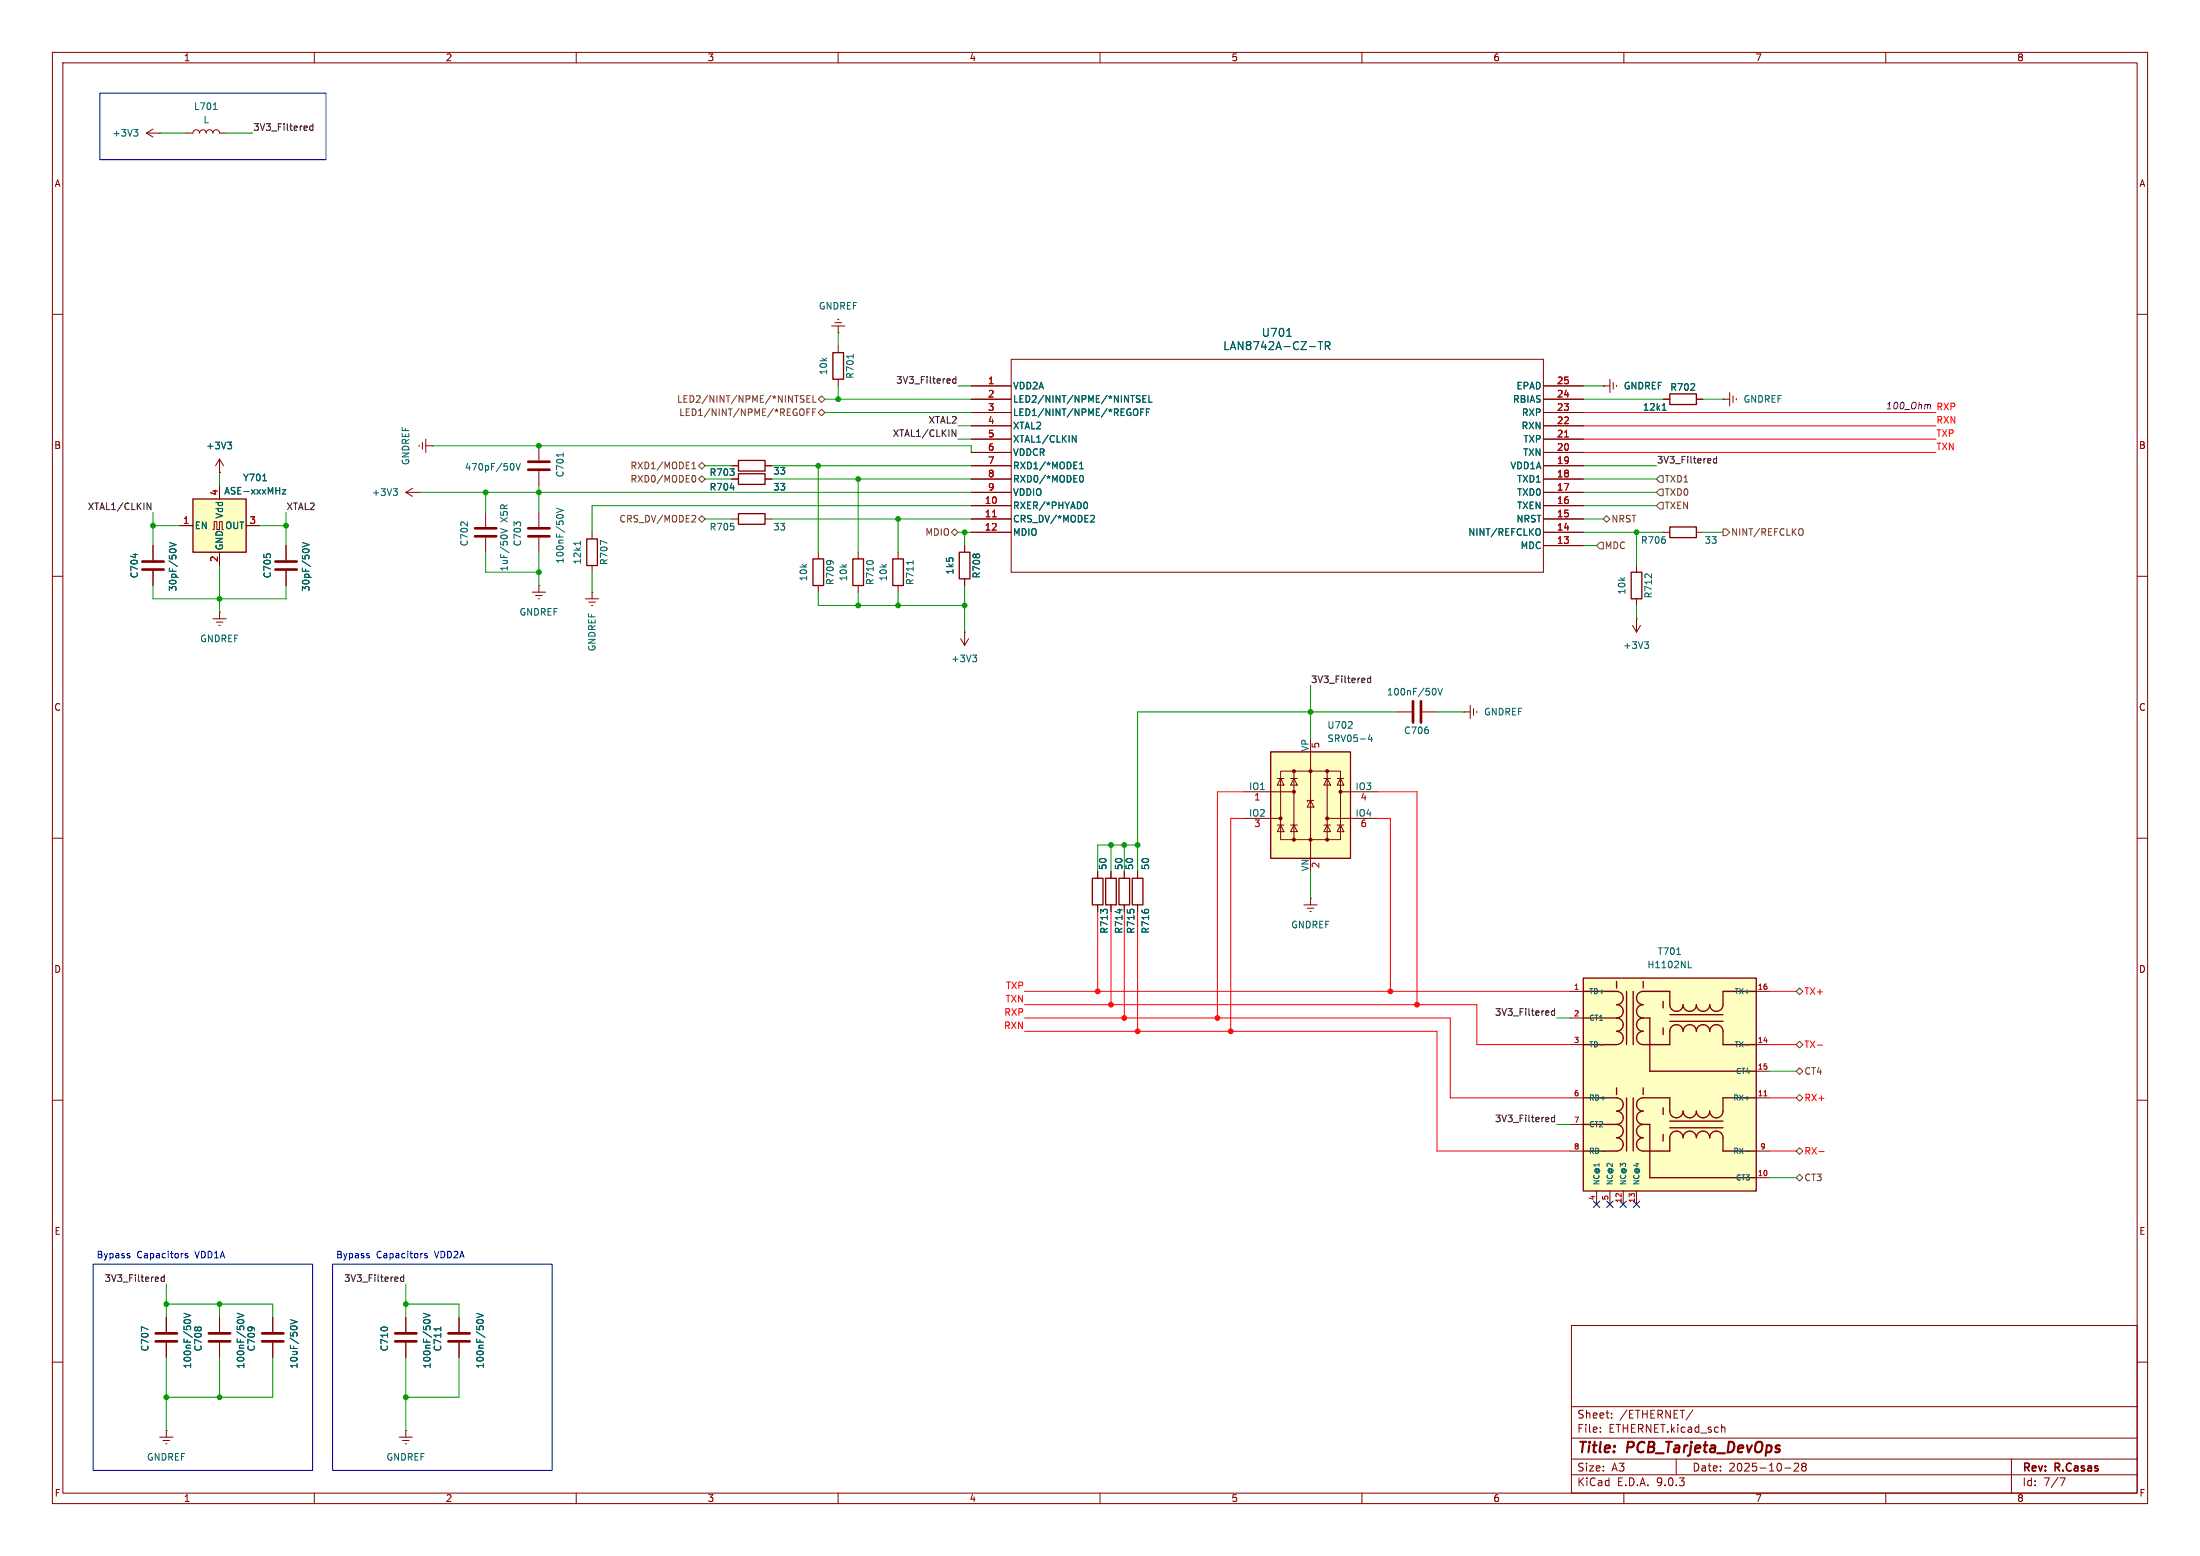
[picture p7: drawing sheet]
<svg xmlns="http://www.w3.org/2000/svg" width="420mm" height="297mm" viewBox="0 0 420 297" stroke-linecap="round" stroke-linejoin="round" font-family="sans-serif">
<g fill="none" stroke="#840000" stroke-width=".19">
<path d="M10 10h400v277h-400zM12 12h396v273h-396zM60 10v2M110 10v2M160 10v2M210 10v2M260 10v2M310 10v2M360 10v2M10 60h2M317.5 76.2h1.3M323.8 76.2h1.3"/>
<path d="M328.9 76.2h.1M328.9 76.2h1.3M330.2 74.9v2.6M330.8 75.6v1.2M331.5 76.1v.2M408 60h2M92.7 97.8v2.8M102.9 97.8v2.8M10 110h2M40.6 118.1h2.6M41.3 118.7h1.2M41.8 119.4h.2"/>
<path d="M41.9 116.8h.1M41.9 116.8v1.3M54.6 104.1v2.8M54.6 109v2.8M92.7 102.6v2.8M101.6 113h2.5M102.2 113.7h1.3M102.7 114.3h.3M102.9 111.8h.1M102.9 102.6v2.8M102.9 111.8v1.2M317.5 101.6h1.3"/>
<path d="M323.8 101.6h1.3M408 110h2M266.7 135.9h2.8M271.5 135.9h2.8M279.4 135.9h.1M279.4 135.9h1.3M280.7 134.6v2.6M281.3 135.3v1.2M281.9 135.8v.2M10 160h2M408 160h2M217.2 166.4v1.2"/>
<path d="M217.2 172.7v1.3M10 210h2M408 210h2M41.9 251.5v2.8M41.9 256.3v2.8M300 253h108v32h-108zM10 260h2M300 278.5h108M300 274.5h108M300 268.5h108M305.5 273.2v.2M305.5 272.5v.1"/>
<path d="M307.7 270.5v.2M307.7 269.8v.1M320 278.5v3M323.2 269.1l-1.3 1.9M328.7 272.5h.5l.1 .9M342.5 279.4l.6-.1 .2 .1 .1 .3-1 1.1h1M344.2 279.9l-.3-.3 .3-.3 .5 .1 .1 .2-.3 .3M344.2 279.9l-.3 .3 .1 .4 .2 .2 .5-.1 .1-.2-.1-.4-.2-.2M344.2 279.9h.3M384 278.5v6.5M408 260h2M60 285v2"/>
<path d="M110 285v2M160 285v2M210 285v2M260 285v2M300 281.5h108M310 285v2M340.7 280.2h1.2M360 285v2M393.2 282.1h1l-.6 1.5"/>
</g>
<path d="M52.6 107.2h4M52.6 108.7h4M90.7 100.8h4M90.7 102.4h4M100.8 100.8h4.1M100.8 102.4h4.1M269.7 133.9v4M271.3 133.9v4M39.9 254.5h4M39.9 256h4" fill="none" stroke="#840000" stroke-width=".51"/>
<path d="M317.3 78.3h.8M317.6 77.2l.1-.2v1.3M106.2 98.5a.79 .79 0 0 1 1.3 0M106.2 97l1.3 .4-1.3 .4M57.7 103.5l1.3 .5-1.3 .4M58 104.8h.8M95.6 100.9l1.2 .4-1.2 .4M273.8 131.4a.79 .79 0 0 1 0 1.3M274.5 131.4l.4 1.3 .5-1.3M45.3 252.2a.79 .79 0 0 1 1.3 0M45.3 250.7l1.3 .4-1.3 .4" fill="none" stroke="#006464" stroke-width=".19"/>
<path d="M318.8 75.2h5v2h-5zM318.8 100.6h5v2h-5zM216.2 167.6h2v5.1h-2z" fill="none" stroke="#840000" stroke-width=".25"/>
<path d="M242.6 143.5h15.2v20.3h-15.2z" fill="#ffffc2"/>
<g fill="none" stroke="#840000" stroke-width=".19">
<path d="M27.9 25.4h2.6M27.9 25.4l1.3 .8M29.2 24.6l-1.3 .8M30.5 25.4h.1M35.6 25.4h1.2a.64 .64 0 0 1 .7-.6 .64 .64 0 0 1 .6 .6 .64 .64 0 0 1 .6-.6 .64 .64 0 0 1 .7 .6 .64 .64 0 0 1 .6-.6 .64 .64 0 0 1 .6 .6 .64 .64 0 0 1 .7-.6 .64 .64 0 0 1 .6 .6h1.3M158.7 62.2h2.6M159.4 61.6h1.3M159.9 61h.2M160 63.5h.1M160 62.2v1.3M160 66v1.3M160 72.4v1.3"/>
<path d="M185.4 73.7h7.6M185.4 76.2h7.6M185.4 78.7h7.6M193 68.6h101.6v40.6h-101.6zM294.6 73.7h7.7M294.6 76.2h7.7M294.6 78.7h7.7M306.1 73.7h.1M306.1 73.7h1.2M307.3 72.4v2.5M308 73v1.3M308.6 73.5v.3"/>
<path d="M185.4 81.3h7.6M185.4 83.8h7.6M185.4 86.4h7.6M185.4 88.9h7.6M185.4 91.4h7.6M185.4 94h7.6M185.4 96.5h7.6M185.4 99.1h7.6M294.6 81.3h7.7M294.6 83.8h7.7M294.6 86.4h7.7M294.6 88.9h7.7"/>
<path d="M294.6 91.4h7.7M294.6 94h7.7M294.6 96.5h7.7M294.6 99.1h7.7M29.2 104.1v2.8M29.2 109v2.8M113 101.6v1.3M113 108v1.2M184.1 104.1v1.3M184.1 110.5v1.3M185.4 101.6h7.6M294.6 101.6h7.7"/>
<path d="M294.6 104.1h7.7M311.7 119.4l.7 1.3M312.4 118.1h.1M312.4 108v1.2M312.4 114.3v1.3M312.4 118.1v2.6M313.2 119.4l-.8 1.3M183.4 121.9l.7 1.3M184.1 120.7h.1M184.1 120.7v2.5M184.9 121.9l-.8 1.3M237.5 151.1h9.5"/>
<path d="M237.5 156.2h7M243.8 148.6h1.3M243.8 157.5h1.3M244.5 147.2h11.4v13.1h-11.4zM244.5 148.6l.6 1.3h-1.3zM244.5 157.5l.6 1.3h-1.3zM246.4 148.6h1.2M246.4 157.5h1.2M247 148.6l.6 1.3h-1.2zM247 157.5l.6 1.3h-1.2zM247 147.2v13.1M250.2 152.8l.6 1.3h-1.2z"/>
<path d="M250.2 143.5v20.3M250.8 152.8h-1.2v.2M252.7 148.6h1.3M252.7 157.5h1.3M253.4 148.6l.6 1.3h-1.3zM253.4 157.5l.6 1.3h-1.3zM253.4 147.2v13.1M253.4 156.2h9.5M255.3 148.6h1.2M255.3 157.5h1.2M255.9 148.6l.6 1.3h-1.2zM255.9 157.5l.6 1.3h-1.2z"/>
<path d="M255.9 151.1h7M248.9 172.7h2.6M249.6 173.4h1.2M250.1 174h.2M250.2 171.5h.1M250.2 171.5v1.2M31.7 251.5v2.8M31.7 256.3v2.8M52.1 251.5v2.8M52.1 256.3v2.8M77.5 251.5v2.8M77.5 256.3v2.8"/>
<path d="M87.6 251.5v2.8M87.6 256.3v2.8M30.5 274.3h2.5M31.1 275h1.3M31.6 275.6h.3M31.7 273h.1M31.7 273v1.3M76.2 274.3h2.5M76.8 275h1.3M77.3 275.6h.3M77.5 273h.1M77.5 273v1.3"/>
</g>
<path d="M159 67.3h2v5.1h-2zM112 102.9h2v5.1h-2zM183.1 105.4h2.1v5.1h-2.1zM311.4 109.2h2v5.1h-2zM242.6 143.5h15.2v20.3h-15.2z" fill="none" stroke="#840000" stroke-width=".25"/>
<g fill="#840000" stroke="#840000" stroke-width=".19">
<circle cx="244.5" cy="156.2" r=".28"/>
<circle cx="247" cy="147.2" r=".28"/>
<circle cx="247" cy="151.1" r=".28"/>
<circle cx="247" cy="160.3" r=".28"/>
<circle cx="250.2" cy="147.2" r=".28"/>
<circle cx="250.2" cy="160.3" r=".28"/>
<circle cx="253.4" cy="147.2" r=".28"/>
<circle cx="253.4" cy="156.2" r=".28"/>
<circle cx="253.4" cy="160.3" r=".28"/>
<circle cx="255.9" cy="151.1" r=".28"/>
</g>
<g fill="none" stroke="#006464" stroke-width=".19">
<path d="M25.5 24.7h.8l-.4 .5M26.1 25.2l.2 .2v.3l-.2 .3M40.7 20.9h.8M162.9 67.6v.8M217 78.1a.9 .9 0 0 1 0 1.2M217.2 76.1l.3 .1 .1 .3-.2 .3h-.3M217.2 75.5l.4 .1M217.8 78.7h.4M218.2 76.1h.4M218.4 78h-.6v1.3M218.8 75.5h-.6v1.3h.6M218.9 78.7h.4"/>
<path d="M219.3 75.5v1.3h.6M219.5 78h-.6v1.3M245.7 64.2h.8M251.6 65.2h.9M252.1 65.2v1.5M253 66l.7-.1 .2-.2-.1-.3-.2-.2h-.6v1.5M253.4 66l.5 .7M204.7 83.1l.7 1.3v-1.3M206.1 89.5h.7M206.1 88.6l.4-.4v1.3M206.2 90.9l.2-.2a.68 .68 0 0 1 .4 .7 .68 .68 0 0 1-.4 .6l-.3-.5zM207 96l.2-.2a.68 .68 0 0 1 .4 .7 .68 .68 0 0 1-.4 .6l-.2-.1"/>
<path d="M208.4 98.4h.4l.1 .3-.7 .9h.7M25.8 105.7v.7M32.3 103.5l1.3 .5-1.3 .4M32.6 104.8h.8M110.8 103.3v.7M110.8 103.7h-1.3l.2 .1M115.9 103.7l-1.3-.6v.9M293.5 100.9a.43 .43 0 0 1 .5 .4v.5a.43 .43 0 0 1-.5 .4M185.7 125h.7l-.4 .5M186.2 125.5l.2 .3v.3l-.2 .2M257.4 139h.7M258.1 137.9v.4"/>
<path d="M313.9 122.5h.8l-.4 .5M314.5 123l.2 .2v.3l-.2 .3M261.5 140.2l-.3 .9h.8M261.8 140.7v.8M28.3 253.8l-1.3-.6v.9M35.1 252.2a.79 .79 0 0 1 1.3 0M35.1 250.7l1.3 .4-1.3 .4M55.4 251.9l1.3 .4-1.3 .4M55.7 253.2h.8M80.8 252.2a.79 .79 0 0 1 1.3 0M80.8 250.7l1.3 .4-1.3 .4M84.1 253.3v.7"/>
<path d="M91 252.2a.79 .79 0 0 1 1.3 0M91 250.7l1.3 .4-1.3 .4"/>
</g>
<path d="M27.2 107.2h4M27.2 108.7h4M29.7 254.5h4.1M29.7 256h4.1M50 254.5h4.1M50 256h4.1M75.4 254.5h4.1M75.4 256h4.1M85.6 254.5h4.1M85.6 256h4.1" fill="none" stroke="#840000" stroke-width=".51"/>
<path d="M189.5 98.6h.7M298.7 83.4h.7" fill="none" stroke="#a90000" stroke-width=".19"/>
<path d="M302.3 186.7h33v40.6h-33z" fill="#ffffc2"/>
<g fill="none" stroke="#840000" stroke-width=".25">
<path d="M302.3 186.7h33v40.6h-33zM302.3 189.2h6.3a1.27 1.27 0 0 1 1.3 1.3 1.27 1.27 0 0 1-1.3 1.3 1.27 1.27 0 0 1 1.3 1.2 1.27 1.27 0 0 1-1.3 1.3M302.3 194.3h6.3M308.6 194.3a1.27 1.27 0 0 1 1.3 1.3 1.27 1.27 0 0 1-1.3 1.3 1.27 1.27 0 0 1 1.3 1.2 1.27 1.27 0 0 1-1.3 1.3h-6.3M310.5 189.2v10.2M311.8 189.2v10.2M313.7 194.3a1.27 1.27 0 0 0-1.3 1.3 1.27 1.27 0 0 0 1.3 1.3 1.27 1.27 0 0 0-1.3 1.2 1.27 1.27 0 0 0 1.3 1.3h5.1v-2.5a1.27 1.27 0 0 1 1.2-1.3 1.27 1.27 0 0 1 1.3 1.3 1.27 1.27 0 0 1 1.3-1.3 1.27 1.27 0 0 1 1.2 1.3 1.27 1.27 0 0 1 1.3-1.3 1.27 1.27 0 0 1 1.3 1.3 1.27 1.27 0 0 1 1.3-1.3 1.27 1.27 0 0 1 1.2 1.3v2.5h6.4M313.7 194.3h1.3v10.2h20.3M318.8 193.7h10.1M318.8 194.9h10.1M335.3 189.2h-6.4v2.6a1.27 1.27 0 0 1-1.2 1.2 1.27 1.27 0 0 1-1.3-1.2 1.27 1.27 0 0 1-1.3 1.2 1.27 1.27 0 0 1-1.3-1.2 1.27 1.27 0 0 1-1.2 1.2 1.27 1.27 0 0 1-1.3-1.2 1.27 1.27 0 0 1-1.3 1.2 1.27 1.27 0 0 1-1.2-1.2v-2.6h-5.1a1.27 1.27 0 0 0-1.3 1.3 1.27 1.27 0 0 0 1.3 1.3 1.27 1.27 0 0 0-1.3 1.2 1.27 1.27 0 0 0 1.3 1.3M302.3 209.6h6.3a1.27 1.27 0 0 1 1.3 1.2 1.27 1.27 0 0 1-1.3 1.3 1.27 1.27 0 0 1 1.3 1.3 1.27 1.27 0 0 1-1.3 1.2"/>
<path d="M302.3 214.6h6.3M308.6 214.6a1.27 1.27 0 0 1 1.3 1.3 1.27 1.27 0 0 1-1.3 1.3 1.27 1.27 0 0 1 1.3 1.2 1.27 1.27 0 0 1-1.3 1.3h-6.3M310.5 209.6v10.1M311.8 209.6v10.1M313.7 214.6a1.27 1.27 0 0 0-1.3 1.3 1.27 1.27 0 0 0 1.3 1.3 1.27 1.27 0 0 0-1.3 1.2 1.27 1.27 0 0 0 1.3 1.3h5.1v-2.5a1.27 1.27 0 0 1 1.2-1.3 1.27 1.27 0 0 1 1.3 1.3 1.27 1.27 0 0 1 1.3-1.3 1.27 1.27 0 0 1 1.2 1.3 1.27 1.27 0 0 1 1.3-1.3 1.27 1.27 0 0 1 1.3 1.3 1.27 1.27 0 0 1 1.3-1.3 1.27 1.27 0 0 1 1.2 1.3v2.5h6.4M313.7 214.6h1.3v10.2h20.3M318.8 214h10.1M318.8 215.3h10.1M335.3 209.6h-6.4v2.5a1.27 1.27 0 0 1-1.2 1.3 1.27 1.27 0 0 1-1.3-1.3 1.27 1.27 0 0 1-1.3 1.3 1.27 1.27 0 0 1-1.3-1.3 1.27 1.27 0 0 1-1.2 1.3 1.27 1.27 0 0 1-1.3-1.3 1.27 1.27 0 0 1-1.3 1.3 1.27 1.27 0 0 1-1.2-1.3v-2.5h-5.1a1.27 1.27 0 0 0-1.3 1.2 1.27 1.27 0 0 0 1.3 1.3 1.27 1.27 0 0 0-1.3 1.3 1.27 1.27 0 0 0 1.3 1.2"/>
</g>
<g fill="#840000" stroke="#840000" stroke-width=".25">
<path d="M308.6 187.3v1.3z"/>
<path d="M308.6 207.6v1.3z"/>
<path d="M313.7 187.3v1.3z"/>
<path d="M313.7 207.6v1.3z"/>
<path d="M317.5 191.1v1.3z"/>
<path d="M317.5 196.2v1.3z"/>
<path d="M317.5 211.5v1.2z"/>
<path d="M317.5 216.5v1.3z"/>
</g>
<g fill="none" stroke="#840000" stroke-width=".19">
<path d="M41.9 90.2h.1M41.9 87.6l-.8 1.3M41.9 87.6l.8 1.3M41.9 87.6v2.6M102.9 85.1v2.8M102.9 89.9v2.8M111.8 114.3h2.5M112.4 114.9h1.3M112.9 115.6h.3M113 113h.1M113 113v1.3M299.7 189.2h2.6"/>
<path d="M299.7 194.3h2.6M299.7 199.4h2.6M335.3 189.2h2.5M335.3 199.4h2.5M299.7 209.6h2.6M299.7 214.6h2.6M299.7 219.7h2.6M335.3 209.6h2.5M335.3 219.7h2.5M335.3 204.5h2.5M304.8 227.3v2.6M307.3 227.3v2.6"/>
<path d="M309.9 227.3v2.6M312.4 227.3v2.6M335.3 224.8h2.5"/>
</g>
<path d="M43.4 84.4h.8l-.4 .5M44 84.9l.2 .2v.3l-.2 .3M97.8 88.5a.79 .79 0 0 1 0 1.2M98.5 88.5l.4 1.2 .4-1.2M107.5 86.5v.7M305.4 199.5h.8M320.1 182.2h.7M322.3 184.7h.6M333.1 199.5h.8M305.7 219.8h.7M333.1 219.8h.8" fill="none" stroke="#006464" stroke-width=".19"/>
<path d="M336.7 209.2h.6" fill="none" stroke="#a90000" stroke-width=".19"/>
<path d="M100.8 89.7h4.1M100.8 88.1h4.1" fill="none" stroke="#840000" stroke-width=".51"/>
<path d="M36.8 95.3h10.2v10.1h-10.2z" fill="#ffffc2"/>
<path d="M36.8 95.3h10.2v10.1h-10.2zM141 98h5v2.1h-5zM141 90.4h5v2.1h-5zM141 87.9h5v2h-5zM155.2 106.7h2v5.1h-2zM162.8 106.7h2v5.1h-2zM170.4 106.7h2.1v5.1h-2.1zM208.5 167.6h2.1v5.1h-2.1zM211.1 167.6h2v5.1h-2zM213.6 167.6h2v5.1h-2z" fill="none" stroke="#840000" stroke-width=".25"/>
<g fill="none" stroke="#840000" stroke-width=".19">
<path d="M185.4 76.2h7.6M185.4 73.7h7.6M185.4 78.7h7.6M294.6 76.2h7.7M294.6 73.7h7.7M294.6 78.7h7.7M306.1 73.7h.1M317.5 76.2h1.3M323.8 76.2h1.3M41.9 90.2h.1M41.9 92.7v2.6M77.5 94l1.2 .7"/>
<path d="M77.5 94h2.5M78.7 93.2l-1.2 .8M80 94h.1M80 85v.2M80.6 84.5v1.2M81.3 85.1h1.2M81.3 83.8v2.6M82.5 85.1h.1M139.7 99.1h1.3M139.7 91.4h1.3M139.7 88.9h1.3M146 99.1h1.3"/>
<path d="M146 91.4h1.3M146 88.9h1.3M185.4 94h7.6M185.4 99.1h7.6M185.4 91.4h7.6M185.4 88.9h7.6M185.4 81.3h7.6M185.4 83.8h7.6M185.4 86.4h7.6M185.4 96.5h7.6M294.6 94h7.7M294.6 99.1h7.7"/>
<path d="M294.6 91.4h7.7M294.6 88.9h7.7M294.6 81.3h7.7M294.6 83.8h7.7M294.6 86.4h7.7M294.6 96.5h7.7M29.2 104.1v2.8M29.2 109v2.8M34.3 100.3h2.5M40.6 101.1h.3v-1.5h.5v1.5h.5v-1.5h.5v1.5h.3M41.9 105.4v2.6M47 100.3h2.5"/>
<path d="M54.6 104.1v2.8M54.6 109v2.8M156.2 105.4v1.3M156.2 111.8v1.2M163.8 105.4v1.3M163.8 111.8v1.2M171.4 105.4v1.3M171.4 111.8v1.2M184.1 104.1v1.3M184.1 110.5v1.3M185.4 101.6h7.6M294.6 101.6h7.7"/>
<path d="M294.6 104.1h7.7M209.5 166.4v1.2M209.5 172.7v1.3M212.1 166.4v1.2M212.1 172.7v1.3M214.6 166.4v1.2M214.6 172.7v1.3M217.2 166.4v1.2M217.2 172.7v1.3M31.7 251.5v2.8M31.7 256.3v2.8M41.9 251.5v2.8"/>
<path d="M41.9 256.3v2.8M52.1 251.5v2.8M52.1 256.3v2.8M77.5 251.5v2.8M77.5 256.3v2.8M87.6 251.5v2.8M87.6 256.3v2.8"/>
</g>
<g fill="none" stroke="#006464" stroke-width=".19">
<path d="M217 78.1a.9 .9 0 0 1 0 1.2M217.2 76.1l.3 .1 .1 .3-.2 .3h-.3M217.2 75.5l.4 .1M217.8 78.7h.4M218.2 76.1h.4M218.4 78h-.6v1.3M218.8 75.5h-.6v1.3h.6M218.9 78.7h.4M219.3 75.5v1.3h.6M219.5 78h-.6v1.3M245.7 64.2h.8M251.6 65.2h.9"/>
<path d="M252.1 65.2v1.5M253 66l.7-.1 .2-.2-.1-.3-.2-.2h-.6v1.5M253.4 66l.5 .7M317.3 78.3h.8M317.6 77.2l.1-.2v1.3M43.4 84.4h.8l-.4 .5M44 84.9l.2 .2v.3l-.2 .3M50.2 91.8h.7M53.9 93.5h.6l-.6 .8h.6M75.1 93.3h.7l-.4 .5M75.6 93.8l.2 .2v.3l-.2 .3M139.4 93.1h.8"/>
<path d="M204.7 83.1l.7 1.3v-1.3M206.1 89.5h.7M206.1 88.6l.4-.4v1.3M206.2 90.9l.2-.2a.68 .68 0 0 1 .4 .7 .68 .68 0 0 1-.4 .6l-.3-.5zM207 96l.2-.2a.68 .68 0 0 1 .4 .7 .68 .68 0 0 1-.4 .6l-.2-.1M208.4 98.4h.4l.1 .3-.7 .9h.7M25.8 105.7v.7M32.3 103.5l1.3 .5-1.3 .4M32.6 104.8h.8M57.7 103.5l1.3 .5-1.3 .4M58 104.8h.8M174.3 107v.7"/>
<path d="M293.5 100.9a.43 .43 0 0 1 .5 .4v.5a.43 .43 0 0 1-.5 .4M213.8 173.5v.8M28.3 253.8l-1.3-.6v.9M35.1 252.2a.79 .79 0 0 1 1.3 0M35.1 250.7l1.3 .4-1.3 .4M45.3 252.2a.79 .79 0 0 1 1.3 0M45.3 250.7l1.3 .4-1.3 .4M55.4 251.9l1.3 .4-1.3 .4M55.7 253.2h.8M80.8 252.2a.79 .79 0 0 1 1.3 0M80.8 250.7l1.3 .4-1.3 .4M84.1 253.3v.7"/>
<path d="M91 252.2a.79 .79 0 0 1 1.3 0M91 250.7l1.3 .4-1.3 .4"/>
</g>
<g fill="none" stroke="#725600" stroke-width=".19">
<path d="M153 76.1l.4 .1 .1 .3-.2 .3h-.3M153 75.5l.5 .1M153.3 78.1a.9 .9 0 0 1 0 1.2M154 78.7h.5M154 76.1h.5M154.6 78h-.6v1.3M154.6 75.5h-.6v1.3h.6M155.1 78.7h.5M155.2 75.5v1.3h.6M155.7 78h-.6v1.3M156.2 76.2l.6-.6 .7 .6-.7 .6zM156.2 78.7l.6-.6 .7 .6-.7 .7z"/>
<path d="M132.1 89.5h.7M132.1 88.6l.4-.4v1.3M132.3 90.8l.1-.1a.68 .68 0 0 1 .4 .7 .68 .68 0 0 1-.4 .6h-.1M132.6 98.4l.2 .2v.3l-.8 .7h.8M133.3 99.1l.7-.7 .6 .7-.6 .6zM133.3 91.4l.7-.6 .6 .6-.6 .7zM133.3 88.9l.7-.6 .6 .6-.6 .6zM306.1 99.1l.6-.7 .6 .7-.6 .6zM316.9 93.3h.6v1.3h-.6l-.7-.6zM316.9 90.8h.6v1.3h-.6l-.7-.7zM316.9 95.9h.6v1.3h-.6l-.7-.7zM181.6 101.6l.6-.6 .7 .6-.7 .6z"/>
<path d="M305.4 103.5h.7v1.3h-.7l-.6-.7zM328.9 101h.7l.6 .6-.6 .6h-.7zM343.7 100.9a.43 .43 0 0 1 .5 .4v.5a.43 .43 0 0 1-.5 .4M342.9 199.4l.6-.6 .7 .6-.7 .6zM342.9 189.2l.6-.6 .7 .6-.7 .7zM342.9 209.6l.6-.7 .7 .7-.7 .6zM342.9 219.7l.6-.6 .7 .6-.7 .6zM342.9 204.5l.6-.7 .7 .7-.7 .6zM342.9 224.8l.6-.6 .7 .6-.7 .6z"/>
</g>
<g fill="none" stroke="#f00" stroke-width=".19">
<path d="M302.3 78.7h67.3M302.3 86.4h67.3M302.3 83.8h67.3M302.3 81.3h67.3M237.5 151.1h-5.1v43.2M237.5 156.2h-2.6v40.7M262.9 151.1h7.6v40.7M262.9 156.2h2.5v33M209.5 174v15.2M212.1 174v17.8M214.6 174v20.3M217.2 174v22.9"/>
<path d="M195.6 196.9h78.7v22.8h25.4M195.6 191.8h86.3v7.6h17.8M195.6 194.3h81.3v15.3h22.8M195.6 189.2h104.1M337.8 189.2h5.1M337.8 199.4h5.1M346.9 199.5h1M337.8 219.7h5.1M337.8 209.6h5.1M347.2 219.8h1"/>
</g>
<g fill="none" stroke="#0f0f0f" stroke-width=".19">
<path d="M59.7 23.6v1.3M59.7 24.1l-.3-.1-.3 .3 .1 .5h.5M182.5 71.9v1.2M182.5 72.4l-.4-.1-.2 .2 .1 .6h.5M28.1 96l.7 1.3v-1.3M181.8 82l.7 1.3v-1.3M327.7 87.1v1.3M327.7 87.6l-.4-.1-.2 .3 .1 .5h.5M261.7 129v1.3M261.7 129.5h-.4l-.2 .2 .1 .5h.5M296.8 192.5v1.3M296.8 193h-.4l-.2 .2 .1 .5h.5"/>
<path d="M296.8 212.8v1.3M296.8 213.3h-.4l-.2 .2 .1 .6h.5M31.3 243.3v1.3M31.3 243.8h-.3l-.3 .2 .2 .5h.4M77.1 243.8h-.4l-.2 .2 .1 .5h.5M77.1 243.3v1.3"/>
</g>
<path d="M368.2 77.2l.4 .2-.1 .6" fill="none" stroke="#840084" stroke-width=".19"/>
<g fill="none" stroke="#009600" stroke-width=".19">
<path d="M30.5 25.4h5.1M43.2 25.4h5.1M157.5 76.2h27.9M157.5 78.7h27.9M160 63.5v2.5M160 73.7v2.5M182.9 73.7h2.5M302.3 76.2h15.2M302.3 73.7h3.8M325.1 76.2h3.8M29.2 97.8v6.3M41.9 90.2v2.5"/>
<path d="M54.6 97.8v6.3M80 94h105.4M82.5 85.1h102.9v1.3M92.7 94v3.8M102.9 92.7v5.1M134.6 99.1h5.1M134.6 88.9h5.1M134.6 91.4h5.1M147.3 99.1h38.1M147.3 88.9h38.1M147.3 91.4h38.1M156.2 88.9v16.5"/>
<path d="M163.8 91.4v14M171.4 99.1v6.3M182.9 81.3h2.5M182.9 83.8h2.5M185.4 96.5h-72.4v5.1M302.3 94h13.9M302.3 99.1h3.8M302.3 88.9h13.9M302.3 91.4h13.9M302.3 96.5h13.9M29.2 111.8v2.5h25.4v-2.5M29.2 100.3h5.1"/>
<path d="M41.9 108v8.8M49.5 100.3h5.1M92.7 105.4v3.8h10.2M102.9 105.4v6.4M113 109.2v3.8M156.2 113v2.6h27.9M163.8 113v2.6M171.4 113v2.6M182.9 101.6h2.5M184.1 101.6v2.5M184.1 111.8v8.9M302.3 101.6h15.2"/>
<path d="M302.3 104.1h2.5M312.4 101.6v6.4M312.4 115.6v2.5M325.1 101.6h3.8M250.2 130.8v10.2M266.7 135.9h-49.5v30.5M274.3 135.9h5.1M212.1 161.3v5.1M214.6 161.3v5.1M217.2 161.3h-7.7v5.1M250.2 166.4v5.1M297.2 194.3h2.5"/>
<path d="M297.2 214.6h2.5M337.8 204.5h5.1M337.8 224.8h5.1M31.7 248.9h20.4v2.6M31.7 245.1v6.4M31.7 259.1v13.9M41.9 248.9v2.6M41.9 259.1v7.6M52.1 259.1v7.6h-20.4M77.5 245.1v6.4M77.5 259.1v13.9M77.5 248.9h10.1v2.6"/>
<path d="M87.6 259.1v7.6h-10.1"/>
</g>
<path d="M304.2 229.3l1.2 1.2M305.4 229.3l-1.2 1.2M306.7 229.3l1.2 1.2M307.9 229.3l-1.2 1.2M309.3 229.3l1.2 1.2M310.5 229.3l-1.2 1.2M311.8 229.3l1.2 1.2M313 229.3l-1.2 1.2" fill="none" stroke="#000084" stroke-width=".19"/>
<path d="M19 17.8h43.2v12.7h-43.2zM24.6 239.7l.2 .2-.2 .2M24.6 239.3h.1M35.8 239.3h-.3l-.2 .1 .1 .2 .4 .1v.3h-.5M70.3 239.7l.2 .2-.2 .2M70.3 239.3h.2M81.5 239.3h-.3l-.1 .1v.2l.4 .1v.3h-.4M17.8 241.3h41.9v39.4h-41.9zM63.5 241.3h41.9v39.4h-41.9z" fill="none" stroke="#0000c2" stroke-width=".19"/>
<path d="M189.5 98.6h.7M298.7 83.4h.7" fill="none" stroke="#a90000" stroke-width=".19"/>
<g fill="#009600" stroke="#009600" stroke-width=".19">
<circle cx="31.7" cy="248.9" r=".46"/>
<circle cx="41.9" cy="248.9" r=".46"/>
<circle cx="41.9" cy="266.7" r=".46"/>
<circle cx="31.7" cy="266.7" r=".46"/>
<circle cx="77.5" cy="266.7" r=".46"/>
<circle cx="77.5" cy="248.9" r=".46"/>
<circle cx="217.2" cy="161.3" r=".46"/>
<circle cx="214.6" cy="161.3" r=".46"/>
<circle cx="171.4" cy="115.6" r=".46"/>
<circle cx="212.1" cy="161.3" r=".46"/>
<circle cx="163.8" cy="115.6" r=".46"/>
<circle cx="41.9" cy="114.3" r=".46"/>
<circle cx="102.9" cy="109.2" r=".46"/>
<circle cx="29.2" cy="100.3" r=".46"/>
<circle cx="54.6" cy="100.3" r=".46"/>
<circle cx="102.9" cy="85.1" r=".46"/>
<circle cx="102.9" cy="94" r=".46"/>
<circle cx="92.7" cy="94" r=".46"/>
<circle cx="171.4" cy="99.1" r=".46"/>
<circle cx="250.2" cy="135.9" r=".46"/>
<circle cx="312.4" cy="101.6" r=".46"/>
<circle cx="156.2" cy="88.9" r=".46"/>
<circle cx="163.8" cy="91.4" r=".46"/>
<circle cx="184.1" cy="101.6" r=".46"/>
<circle cx="184.1" cy="115.6" r=".46"/>
<circle cx="160" cy="76.2" r=".46"/>
</g>
<g fill="#f00" stroke="#f00" stroke-width=".19">
<circle cx="217.2" cy="196.9" r=".46"/>
<circle cx="232.4" cy="194.3" r=".46"/>
<circle cx="234.9" cy="196.9" r=".46"/>
<circle cx="265.4" cy="189.2" r=".46"/>
<circle cx="214.6" cy="194.3" r=".46"/>
<circle cx="209.5" cy="189.2" r=".46"/>
<circle cx="212.1" cy="191.8" r=".46"/>
<circle cx="270.5" cy="191.8" r=".46"/>
</g>
<g font-size="2.8" fill="#840000">
<text x="301" y="277.9">Title:</text>
<text x="310.6" y="277.9">PCB_Tarjeta_DevOps</text>
</g>
<g font-size="2.1" fill="#006464">
<text x="240.8" y="64.5">U701</text>
<text x="233.4" y="67">LAN8742A-CZ-TR</text>
</g>
<g font-size="2.1" fill="#840000">
<text x="301" y="273.7">File:</text>
<text x="301" y="271">Sheet:</text>
<text x="307.1" y="273.7">ETHERNET.kicad_sch</text>
<text x="309.2" y="271">/ETHERNET/</text>
<text x="301" y="281.1">Size:</text>
<text x="307.6" y="281.1">A3</text>
<text x="323" y="281.1">Date:</text>
<text x="330" y="281.1">2025-10-28</text>
<text x="386" y="281.3">Rev:</text>
<text x="392.4" y="281.3">R.Casas</text>
<text x="301" y="283.9">KiCad</text>
<text x="308.7" y="283.9">E.D.A.</text>
<text x="316.3" y="283.9">9.0.3</text>
<text x="386" y="283.9">Id:</text>
<text x="390.1" y="283.9">7/7</text>
</g>
<g font-size="1.8" fill="#840000">
<text x="35" y="11.9">1</text>
<text x="85" y="11.9">2</text>
<text x="135" y="11.9">3</text>
<text x="185" y="11.9">4</text>
<text x="235" y="11.9">5</text>
<text x="285" y="11.9">6</text>
<text x="335" y="11.9">7</text>
<text x="385" y="11.9">8</text>
<text x="10.3" y="35.9">A</text>
<text x="408.3" y="35.9">A</text>
<text x="10.3" y="85.9">B</text>
<text x="408.2" y="85.9">B</text>
<text x="10.3" y="135.9">C</text>
<text x="408.2" y="135.9">C</text>
<text x="10.3" y="185.9">D</text>
<text x="408.2" y="185.9">D</text>
<text x="10.3" y="235.9">E</text>
<text x="408.3" y="235.9">E</text>
<text x="10.3" y="285.9">F</text>
<text x="35" y="286.9">1</text>
<text x="85" y="286.9">2</text>
<text x="135" y="286.9">3</text>
<text x="185" y="286.9">4</text>
<text x="235" y="286.9">5</text>
<text x="285" y="286.9">6</text>
<text x="335" y="286.9">7</text>
<text x="385" y="286.9">8</text>
<text x="408.3" y="285.9">F</text>
</g>
<g font-size="1.8" fill="#006464">
<text x="36.9" y="21.2">L701</text>
<text x="38.8" y="23.7">L</text>
<text x="21.4" y="26.3">+3V3</text>
<text x="156.2" y="59.3">GNDREF</text>
<text x="158.1" y="71.7" transform="rotate(-90 158.1 71.7)">10k</text>
<text x="163.2" y="72.4" transform="rotate(-90 163.2 72.4)">R701</text>
<text x="193.3" y="74.5">VDD2A</text>
<text x="193.3" y="77.1">LED2/NINT/NPME/*NINTSEL</text>
<text x="288.7" y="77.1">RBIAS</text>
<text x="289.4" y="74.5">EPAD</text>
<text x="309.9" y="74.5">GNDREF</text>
<text x="318.8" y="74.8">R702</text>
<text x="332.7" y="77.1">GNDREF</text>
<text x="193.3" y="79.6">LED1/NINT/NPME/*REGOFF</text>
<text x="193.3" y="82.1">XTAL2</text>
<text x="290.4" y="82.1">RXN</text>
<text x="290.4" y="79.6">RXP</text>
<text x="313.5" y="78.6">12k1</text>
<text x="39.3" y="86">+3V3</text>
<text x="78.3" y="88.9" transform="rotate(-90 78.3 88.9)">GNDREF</text>
<text x="193.3" y="84.7">XTAL1/CLKIN</text>
<text x="193.3" y="87.2">VDDCR</text>
<text x="193.3" y="89.8">RXD1/*MODE1</text>
<text x="288.3" y="89.8">VDD1A</text>
<text x="290.7" y="87.2">TXN</text>
<text x="290.7" y="84.7">TXP</text>
<text x="42.7" y="94.6">ASE-xxxMHz</text>
<text x="46.3" y="92">Y701</text>
<text x="70.9" y="94.8">+3V3</text>
<text x="88.7" y="90">470pF/50V</text>
<text x="107.8" y="91.2" transform="rotate(-90 107.8 91.2)">C701</text>
<text x="135.4" y="93.8">R704</text>
<text x="135.4" y="91">R703</text>
<text x="147.5" y="93.8">33</text>
<text x="147.5" y="90.8">33</text>
<text x="193.3" y="92.3">RXD0/*MODE0</text>
<text x="193.3" y="94.8">VDDIO</text>
<text x="289.5" y="92.3">TXD1</text>
<text x="289.5" y="94.8">TXD0</text>
<text x="37.1" y="101.2">EN</text>
<text x="42.8" y="99.1" transform="rotate(-90 42.8 99.1)">Vdd</text>
<text x="42.9" y="101.2">OUT</text>
<text x="97.1" y="99.7" transform="rotate(-90 97.1 99.7)">X5R</text>
<text x="135.4" y="101.4">R705</text>
<text x="147.5" y="101.4">33</text>
<text x="193.3" y="97.4">RXER/*PHYAD0</text>
<text x="193.3" y="99.9">CRS_DV/*MODE2</text>
<text x="289.4" y="99.9">NRST</text>
<text x="289.5" y="97.4">TXEN</text>
<text x="42.8" y="105.2" transform="rotate(-90 42.8 105.2)">GND</text>
<text x="89.5" y="104.4" transform="rotate(-90 89.5 104.4)">C702</text>
<text x="99.7" y="104.4" transform="rotate(-90 99.7 104.4)">C703</text>
<text x="107.8" y="107.7" transform="rotate(-90 107.8 107.7)">100nF/50V</text>
<text x="111.1" y="107.8" transform="rotate(-90 111.1 107.8)">12k1</text>
<text x="116.2" y="108" transform="rotate(-90 116.2 108)">R707</text>
<text x="193.3" y="102.5">MDIO</text>
<text x="280.2" y="102.5">NINT/REFCLKO</text>
<text x="290.2" y="105">MDC</text>
<text x="313.2" y="104">R706</text>
<text x="325.3" y="104">33</text>
<text x="26.5" y="110.5" transform="rotate(-90 26.5 110.5)">C704</text>
<text x="33.9" y="113" transform="rotate(-90 33.9 113)">30pF/50V</text>
<text x="51.9" y="110.5" transform="rotate(-90 51.9 110.5)">C705</text>
<text x="59.3" y="113" transform="rotate(-90 59.3 113)">30pF/50V</text>
<text x="97.1" y="109.2" transform="rotate(-90 97.1 109.2)">1uF/50V</text>
<text x="154.3" y="111" transform="rotate(-90 154.3 111)">10k</text>
<text x="159.4" y="111.8" transform="rotate(-90 159.4 111.8)">R709</text>
<text x="161.9" y="111" transform="rotate(-90 161.9 111)">10k</text>
<text x="167" y="111.8" transform="rotate(-90 167 111.8)">R710</text>
<text x="169.5" y="111" transform="rotate(-90 169.5 111)">10k</text>
<text x="174.6" y="111.8" transform="rotate(-90 174.6 111.8)">R711</text>
<text x="182.2" y="109.8" transform="rotate(-90 182.2 109.8)">1k5</text>
<text x="187.3" y="110.5" transform="rotate(-90 187.3 110.5)">R708</text>
<text x="310.5" y="113.6" transform="rotate(-90 310.5 113.6)">10k</text>
<text x="99.1" y="117.7">GNDREF</text>
<text x="315.6" y="114.3" transform="rotate(-90 315.6 114.3)">R712</text>
<text x="38.1" y="122.8">GNDREF</text>
<text x="113.9" y="124.4" transform="rotate(-90 113.9 124.4)">GNDREF</text>
<text x="309.8" y="124.1">+3V3</text>
<text x="181.5" y="126.6">+3V3</text>
<text x="264.7" y="132.9">100nF/50V</text>
<text x="283.2" y="136.8">GNDREF</text>
<text x="249.9" y="143.5" transform="rotate(-90 249.9 143.5)">VP</text>
<text x="253.3" y="139.3">U702</text>
<text x="253.3" y="141.8">SRV05-4</text>
<text x="267.9" y="140.3">C706</text>
<text x="238.4" y="150.9">IO1</text>
<text x="238.4" y="156">IO2</text>
<text x="258.7" y="150.9">IO3</text>
<text x="258.7" y="156">IO4</text>
<text x="211.4" y="166.2" transform="rotate(-90 211.4 166.2)">50</text>
<text x="214.5" y="166.2" transform="rotate(-90 214.5 166.2)">50</text>
<text x="216.5" y="166.2" transform="rotate(-90 216.5 166.2)">50</text>
<text x="219.6" y="166.2" transform="rotate(-90 219.6 166.2)">50</text>
<text x="249.9" y="166.4" transform="rotate(-90 249.9 166.4)">VN</text>
<text x="211.7" y="178.3" transform="rotate(-90 211.7 178.3)">R713</text>
<text x="214.5" y="178.3" transform="rotate(-90 214.5 178.3)">R714</text>
<text x="216.8" y="178.3" transform="rotate(-90 216.8 178.3)">R715</text>
<text x="219.6" y="178.3" transform="rotate(-90 219.6 178.3)">R716</text>
<text x="246.4" y="177.4">GNDREF</text>
<text x="314.4" y="185">H1102NL</text>
<text x="316.4" y="182.5">T701</text>
<text x="28.5" y="258.1" transform="rotate(-90 28.5 258.1)">C707</text>
<text x="36.7" y="261.4" transform="rotate(-90 36.7 261.4)">100nF/50V</text>
<text x="38.7" y="258.1" transform="rotate(-90 38.7 258.1)">C708</text>
<text x="46.8" y="261.4" transform="rotate(-90 46.8 261.4)">100nF/50V</text>
<text x="48.9" y="258.1" transform="rotate(-90 48.9 258.1)">C709</text>
<text x="57" y="261.4" transform="rotate(-90 57 261.4)">10uF/50V</text>
<text x="74.3" y="258.1" transform="rotate(-90 74.3 258.1)">C710</text>
<text x="82.4" y="261.4" transform="rotate(-90 82.4 261.4)">100nF/50V</text>
<text x="84.4" y="258.1" transform="rotate(-90 84.4 258.1)">C711</text>
<text x="92.6" y="261.4" transform="rotate(-90 92.6 261.4)">100nF/50V</text>
<text x="28" y="279">GNDREF</text>
<text x="73.7" y="279">GNDREF</text>
</g>
<g font-size="1.8" fill="#0f0f0f">
<text x="48.3" y="25.1">3V3_Filtered</text>
<text x="171" y="73.3">3V3_Filtered</text>
<text x="170.3" y="83.5">XTAL1/CLKIN</text>
<text x="177.2" y="80.9">XTAL2</text>
<text x="316.2" y="88.6">3V3_Filtered</text>
<text x="16.7" y="97.4">XTAL1/CLKIN</text>
<text x="54.6" y="97.4">XTAL2</text>
<text x="250.2" y="130.5">3V3_Filtered</text>
<text x="285.3" y="194">3V3_Filtered</text>
<text x="285.3" y="214.3">3V3_Filtered</text>
<text x="19.9" y="244.8">3V3_Filtered</text>
<text x="65.6" y="244.8">3V3_Filtered</text>
</g>
<g font-size="1.8" fill="#725600">
<text x="129.1" y="77.1">LED2/NINT/NPME/*NINTSEL</text>
<text x="129.6" y="79.6">LED1/NINT/NPME/*REGOFF</text>
<text x="120.3" y="89.8">RXD1/MODE1</text>
<text x="120.3" y="92.3">RXD0/MODE0</text>
<text x="317.7" y="94.8">TXD0</text>
<text x="317.7" y="92.3">TXD1</text>
<text x="118.1" y="99.9">CRS_DV/MODE2</text>
<text x="307.5" y="99.9">NRST</text>
<text x="317.7" y="97.4">TXEN</text>
<text x="176.6" y="102.5">MDIO</text>
<text x="306.3" y="105">MDC</text>
<text x="330.4" y="102.5">NINT/REFCLKO</text>
<text x="344.4" y="205.3">CT4</text>
<text x="344.4" y="225.7">CT3</text>
</g>
<g font-size="1.8" fill="#a90000">
<text x="188.5" y="73.4">1</text>
<text x="188.5" y="75.9">2</text>
<text x="297.1" y="73.4">25</text>
<text x="297.1" y="75.9">24</text>
<text x="188.5" y="78.5">3</text>
<text x="188.5" y="81">4</text>
<text x="188.5" y="83.6">5</text>
<text x="297.1" y="78.5">23</text>
<text x="297.1" y="81">22</text>
<text x="297.1" y="83.6">21</text>
<text x="188.5" y="86.1">6</text>
<text x="188.5" y="88.6">7</text>
<text x="297.1" y="86.1">20</text>
<text x="297.1" y="88.6">19</text>
<text x="41.7" y="94.7" transform="rotate(-90 41.7 94.7)">4</text>
<text x="188.5" y="91.2">8</text>
<text x="188.5" y="93.7">9</text>
<text x="297.1" y="91.2">18</text>
<text x="297.1" y="93.7">17</text>
<text x="34.9" y="100.1">1</text>
<text x="47.6" y="100.1">3</text>
<text x="187.9" y="96.3">10</text>
<text x="187.9" y="98.8">11</text>
<text x="187.9" y="101.3">12</text>
<text x="297.1" y="96.3">16</text>
<text x="297.1" y="98.8">15</text>
<text x="297.1" y="101.3">14</text>
<text x="41.7" y="107.4" transform="rotate(-90 41.7 107.4)">2</text>
<text x="297.1" y="103.9">13</text>
<text x="252.2" y="142.9" transform="rotate(-90 252.2 142.9)">5</text>
<text x="239.3" y="153.1">1</text>
<text x="259.6" y="153.1">4</text>
<text x="239.3" y="158.2">3</text>
<text x="259.6" y="158.2">6</text>
<text x="252.2" y="165.8" transform="rotate(-90 252.2 165.8)">2</text>
</g>
<text font-size="1.8" fill="#840084" x="359.9" y="78.3">100_Ohm</text>
<g font-size="1.8" fill="#f00">
<text x="369.6" y="78.4">RXP</text>
<text x="369.6" y="80.9">RXN</text>
<text x="369.6" y="83.5">TXP</text>
<text x="369.6" y="86">TXN</text>
<text x="191.9" y="191.4">TXN</text>
<text x="191.9" y="188.9">TXP</text>
<text x="344.4" y="190.1">TX+</text>
<text x="191.6" y="196.5">RXN</text>
<text x="191.6" y="194">RXP</text>
<text x="344.4" y="200.3">TX-</text>
<text x="344.4" y="210.4">RX+</text>
<text x="344.4" y="220.6">RX-</text>
</g>
<g font-size="1.8" fill="#0000c2">
<text x="18.4" y="240.4">Bypass</text>
<text x="26.1" y="240.4">Capacitors</text>
<text x="37.4" y="240.4">VDD1A</text>
<text x="64.1" y="240.4">Bypass</text>
<text x="71.8" y="240.4">Capacitors</text>
<text x="83.1" y="240.4">VDD2A</text>
</g>
<g font-size="1.4" fill="#a90000">
<text x="300.4" y="189">1</text>
<text x="335.5" y="189">16</text>
<text x="300.4" y="194.1">2</text>
<text x="300.4" y="199.1">3</text>
<text x="335.5" y="199.1">14</text>
<text x="300.4" y="209.3">6</text>
<text x="335.5" y="204.2">15</text>
<text x="335.5" y="209.3">11</text>
<text x="300.4" y="214.4">7</text>
<text x="300.4" y="219.5">8</text>
<text x="335.9" y="219.5">9</text>
<text x="335.5" y="224.5">10</text>
<text x="304.5" y="229.2" transform="rotate(-90 304.5 229.2)">4</text>
<text x="307.1" y="229.2" transform="rotate(-90 307.1 229.2)">5</text>
<text x="309.6" y="229.7" transform="rotate(-90 309.6 229.7)">12</text>
<text x="312.2" y="229.7" transform="rotate(-90 312.2 229.7)">13</text>
</g>
<g font-size="1.4" fill="#006464">
<text x="303.3" y="190">TD+</text>
<text x="331" y="190">TX+</text>
<text x="303.3" y="195">CT1</text>
<text x="303.3" y="200.1">TD-</text>
<text x="331" y="200.1">TX-</text>
<text x="331.3" y="205.2">CT4</text>
<text x="303.3" y="210.3">RD+</text>
<text x="303.3" y="215.4">CT2</text>
<text x="330.8" y="210.3">RX+</text>
<text x="303.3" y="220.4">RD-</text>
<text x="330.8" y="220.4">RX-</text>
<text x="305.5" y="226.3" transform="rotate(-90 305.5 226.3)">NC@1</text>
<text x="308.1" y="226.3" transform="rotate(-90 308.1 226.3)">NC@2</text>
<text x="310.6" y="226.3" transform="rotate(-90 310.6 226.3)">NC@3</text>
<text x="313.2" y="226.3" transform="rotate(-90 313.2 226.3)">NC@4</text>
<text x="331.3" y="225.5">CT3</text>
</g>
</svg>
